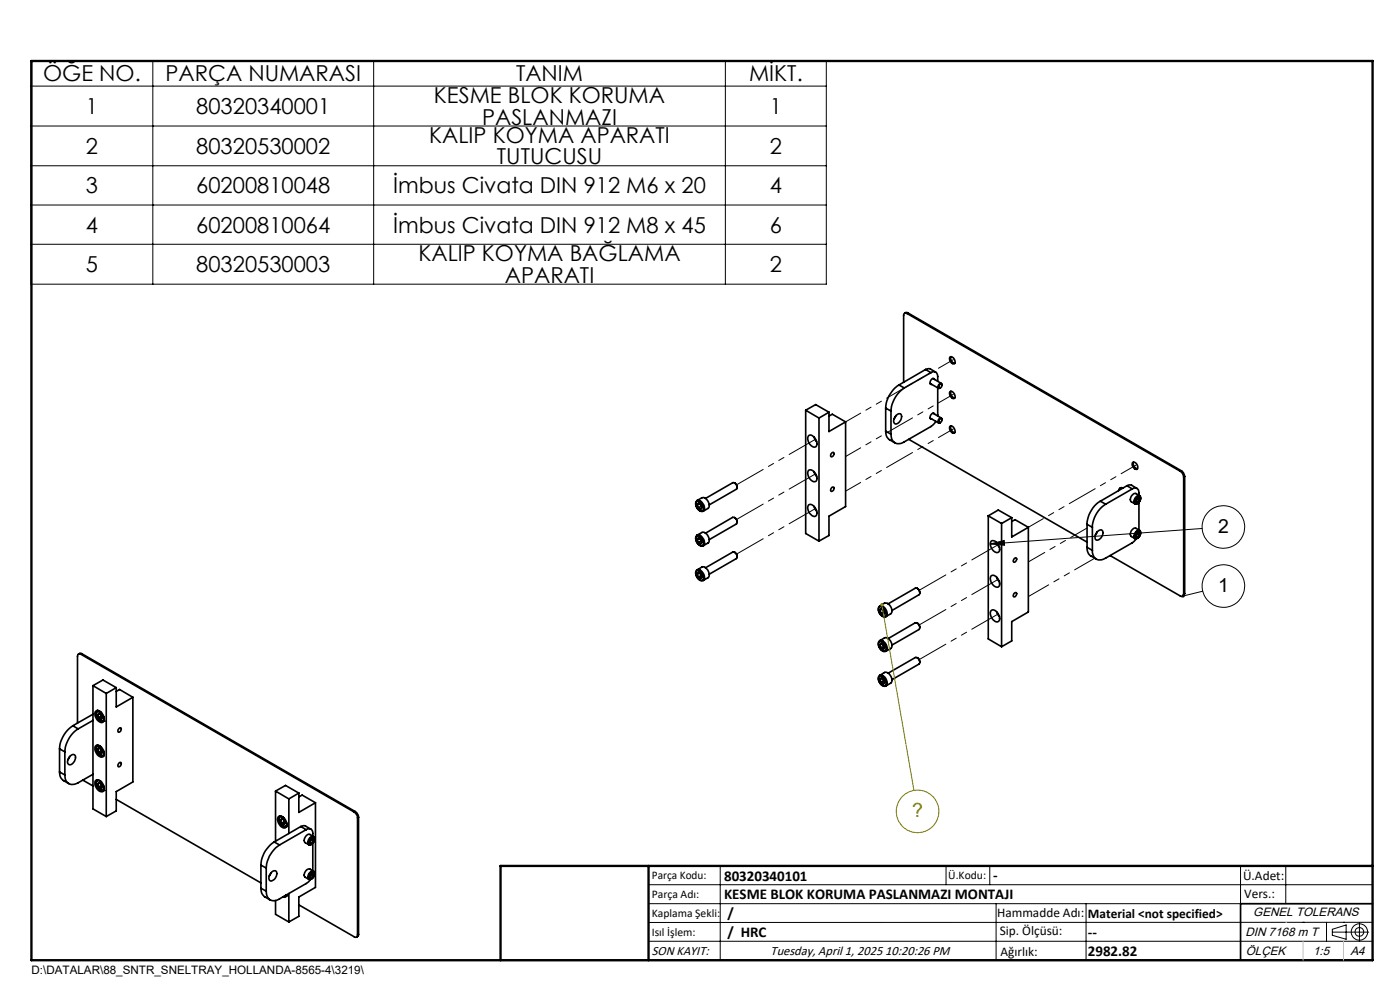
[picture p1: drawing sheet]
<svg xmlns="http://www.w3.org/2000/svg" width="297mm" height="210mm" viewBox="0 0 297 210" stroke-linecap="round" stroke-linejoin="round" font-family="sans-serif">
<g fill="none" stroke="#000" stroke-width=".35">
<path d="M192.4 66.5a.44 .44 0 0 0-.5 0 .44 .44 0 0 0-.2 .4v14.2M192.4 66.5l58 33.5M192.6 66.4l-.4-.1-.3 .2M192.6 66.4l-.2 .1M192.6 66.4l58 33.5M196.4 78.4l.8-.2 1.3 .7M196.4 78.4l1.1 .6M196.4 78.4l-5.7 3.3M197.5 79a.88 .88 0 0 1 1-.1 .88 .88 0 0 1 .4 1v1M197.5 79l-5.7 3.3M201.5 75.8a.92 .92 0 0 1 1 .3 .92 .92 0 0 1 0 1 1.01 1.01 0 0 1-1-1.3zM201.7 75.7a1.09 1.09 0 0 0 .8 1.4"/>
<path d="M170.9 87l2.8 1.7M170.9 87v26.2l2.8 1.6M170.9 87l2.1-1.2 2.9 1.6M171.6 92.4a1.19 1.19 0 0 1 1.5 .9 .94 .94 0 0 1-.3 1.6 1.78 1.78 0 0 1-1.2-2.5zM171.6 99.8a1.54 1.54 0 0 1 1.7 1.7 .65 .65 0 0 1-.4 .7 .65 .65 0 0 1-.8-.3 1.78 1.78 0 0 1-.5-2.1zM172.7 92.7l.5 1M173.7 88.7v26.1M175.9 87.4l-2.2 1.3M175.9 87.4v4.1l3.5-2M175.9 88.3l.7-.4 2.8 1.6M176.5 96.1l.2-.2a.52 .52 0 0 1 .1 .7 .52 .52 0 0 1-.6 .2v-.4zM179.4 89.5v17.9l-3.5 2.1v4.1l-2.2 1.2"/>
<path d="M187.9 91.5l.2 1.2a2.94 2.94 0 0 0 1.7 1.2M187.9 86.6l1.1 .6M187.9 91.5l1.1 .6M187.9 86.6v4.9M189 87.2v4.9M190.1 88.2a.63 .63 0 0 1 .8-.4 .63 .63 0 0 1 .3 .8 1.42 1.42 0 0 1-1.3 1.3 1.17 1.17 0 0 1 .2-1.7zM190.1 88.2l-.4 .7M190.7 81.7a6.4 6.4 0 0 0-2.8 4.9M190.7 81.7l1.1 .6M191.8 82.3a6.4 6.4 0 0 0-2.8 4.9M192.8 93.2l37.8 21.8M197.3 81.3l1.8 1.1"/>
<path d="M197.3 88.7l1.8 1M197.9 80.3l1.8 1M197.9 87.7l1.8 1M198.3 80.5l-.1-.1a.76 .76 0 0 0-.7 .3 .76 .76 0 0 0-.1 .8l.3 .1M198.3 87.8a.67 .67 0 0 0-.8 .1 .67 .67 0 0 0-.2 .7l.1 .3h.3M198.5 89.4l-1 1.1-5.7 3.2a1.72 1.72 0 0 1-2 .2 1.72 1.72 0 0 1-.8-1.8M198.9 82.3v5.9M199.4 81.6l.2-.2a.44 .44 0 0 1 .2 .6 .44 .44 0 0 1-.6 .2zM199.4 89l.2-.2a.46 .46 0 0 1 .1 .6 .46 .46 0 0 1-.5 .2zM199.8 81.7v-.3a.58 .58 0 0 0-.7 .3 .58 .58 0 0 0 .1 .7l.3-.1M199.8 89v-.2a.58 .58 0 0 0-.7 .2 .58 .58 0 0 0 .1 .7l.3-.1M201.5 83.1a.8 .8 0 0 1 1.1 .9v.3a.7 .7 0 0 1-.8 .1 .7 .7 0 0 1-.3-.7z"/>
<path d="M201.6 90.4a1.04 1.04 0 0 1 .9 1.4 .93 .93 0 0 1-.9-.4 .93 .93 0 0 1 0-1zM201.7 83a1.09 1.09 0 0 0 .8 1.4M201.7 90.3a1.1 1.1 0 0 0 .8 1.5M240.2 98.1a.89 .89 0 0 1 1 .4 .89 .89 0 0 1-.1 1.1 1.18 1.18 0 0 1-.9-1.5zM240.5 98a1.14 1.14 0 0 0 .8 1.4M250.4 100a1.6 1.6 0 0 1 .7 1.2M250.6 99.9l.5 .5 .2 .7M250.6 99.9l-.2 .1M147.7 113.8a1.06 1.06 0 0 1 1.5 1.1 .6 .6 0 0 1-.2 .8 .6 .6 0 0 1-.9-.3l-.5-1zM147.7 106.5a1.18 1.18 0 0 1 1.5 1.3 .57 .57 0 0 1-.4 .6 .57 .57 0 0 1-.7-.4l-.5-.9zM147.9 113.5a1.48 1.48 0 0 0 1.2 2.3h.1M147.9 106.2a1.45 1.45 0 0 0-.1 1.5 1.45 1.45 0 0 0 1.4 .7"/>
<path d="M147.9 113.5l1-.5a1.48 1.48 0 0 1 1.3 2.2l-1 .6M147.9 106.2l1-.6a1.52 1.52 0 0 1 1.3 2.2l-1 .6M147.9 113.5a1.56 1.56 0 0 1 1.4 2.1l-.1 .2M147.9 106.2a1.56 1.56 0 0 1 1.4 2.1l-.1 .1M147.9 114.4l.3 .7M147.9 114.4l.3-.3 .5 .3 .2 .6-.2 .3-.5-.2M147.9 107.1l.3 .6M147.9 107.1l.3-.4 .5 .3 .2 .7-.2 .3-.5-.3M148.4 114.2l-.5 .2M148.4 106.8l-.5 .3M148.6 114.3l.2 .5zM148.7 107.4l-.1-.4 .2 .4"/>
<path d="M148.7 114.8l-.5 .3M148.7 107.4l-.5 .3M148.7 107.4h.1M149.7 113.1l5.7-3.4a.93 .93 0 0 1 .8 1.5l-5.7 3.3M155.8 117.1h-.4l-5.7 3.3M155.8 117.1a.92 .92 0 0 1 .4 1.4l-5.7 3.3M155.8 117.1l.4 .4 .2 .6M155.8 109.8l.5 .5 .1 .5M155.8 102.4h-.4l-5.7 3.3M155.8 102.4a.93 .93 0 0 1 .4 1.4l-5.7 3.3M155.8 102.4l.5 .6 .1 .4M171.6 107.1a1.54 1.54 0 0 1 1.7 1.7 .65 .65 0 0 1-.4 .7 .65 .65 0 0 1-.8-.3 1.75 1.75 0 0 1-.5-2.1z"/>
<path d="M172.7 100l.5 1.1M172.7 107.4l.5 1M176.5 103.4l.1-.1a.42 .42 0 0 1 .4 .4 .42 .42 0 0 1-.4 .5h-.2l-.2-.1zM209.7 109.4l2.8 1.6M209.7 109.4v26.1l2.8 1.7M209.7 109.4l2.1-1.2 2.8 1.6M210.3 114.8a1.51 1.51 0 0 1 1.8 1.7 .65 .65 0 0 1-.5 .7 .65 .65 0 0 1-.7-.3 1.78 1.78 0 0 1-.6-2.1zM211.4 115.1l.6 1M212.5 111v26.2M214.6 109.8l-2.1 1.2M214.6 109.8v4.1l3.6-2M214.6 110.6l.7-.4 2.9 1.7"/>
<path d="M215.2 118.5l.3-.2a.52 .52 0 0 1 .1 .6 .52 .52 0 0 1-.6 .3l-.1-.3zM218.2 111.9v17.9l-3.6 2.1v4.1l-2.1 1.2M230.6 116.1l.3 1.2a2.94 2.94 0 0 0 1.7 1.3M230.6 111.2l1.1 .7M230.6 116.1l1.1 .7M230.6 111.2v4.9M231.7 111.9v4.9M232.8 112.8l.2-.2a.59 .59 0 0 1 .8-.1 .59 .59 0 0 1 .2 .8 1.31 1.31 0 0 1-1.6 1.2l-.1-.9zM232.8 112.8l-.4 .7M233.4 106.3a6.1 6.1 0 0 0-2.8 4.9M233.4 106.3l1.2 .7M234.6 107a6.1 6.1 0 0 0-2.9 4.9"/>
<path d="M235.5 117.9l14.9 8.5a.44 .44 0 0 0 .5 .1 .44 .44 0 0 0 .2-.5M237.7 103.5l-.4 .6M238.2 103.6l-.3-.2-.2 .1-.4 .5M239.1 103l.8-.1 1.3 .7M239.1 103l1.1 .7M239.1 103l-5.7 3.3M240.2 103.7a.86 .86 0 0 1 1-.1 .86 .86 0 0 1 .4 .9v.6M240.2 103.7l-5.6 3.3M241 113.7l.3 .2M241 106.3l.3 .2M241.1 114.3l-.9 .8-5.6 3.3a1.71 1.71 0 0 1-2 .2 1.71 1.71 0 0 1-.9-1.8M241.1 112.9a.51 .51 0 0 1 .8-.2 .51 .51 0 0 1 0 .8l-.3 .4a.51 .51 0 0 1-.7 .2 .51 .51 0 0 1-.1-.8z"/>
<path d="M241.1 113.4l-.1 .1M241.1 105.5a.5 .5 0 0 1 .8-.1 .5 .5 0 0 1 0 .7 .65 .65 0 0 1-.4 .7 .65 .65 0 0 1-.8-.2l.1-.6zM241.1 106.1l-.1 .1M241.1 113.4l-.1 .2M241.3 113.2v-.2l-.2 .4M241.3 105.9v-.2l-.2 .4M241.3 113.2l.4 .2M241.3 113.2l-.2 .2M241.3 105.9l.4 .2M241.3 105.9l-.2 .2M241.6 106.6v5.8M241.7 113.4l-.4 .5"/>
<path d="M241.7 106.1v-.5h-.4l-.3 .4v.5h.3M241.7 113.4v-.4h-.4l-.3 .4v.5h.3M241.7 106.1l-.4 .4M241.8 112.5a1.11 1.11 0 0 1 0 1.2 1.11 1.11 0 0 1-1.1 .5M241.8 105.2a1.09 1.09 0 0 1 0 1.1 1.09 1.09 0 0 1-1.1 .5M241.8 112.5l-.8-.4a1.13 1.13 0 0 0-1 1.7l.7 .4M241.8 105.2l-.8-.5a1.15 1.15 0 0 0-1 1.7l.7 .5M241.8 112.5a1.18 1.18 0 0 0-1.1 1.7M241.8 105.2a1.16 1.16 0 0 0-1.1 1.7M251.1 101.2v24.8M251.3 101.1l-.2 .1M251.3 101.1v24.8"/>
<path d="M17.1 138.8a.44 .44 0 0 0-.5-.1 .44 .44 0 0 0-.2 .5v14.2M17.1 138.8l58 33.5M17.4 138.7l-.4-.1-.3 .1M17.4 138.7l-.3 .1M17.4 138.7l58 33.4M147.7 121.2a1.22 1.22 0 0 1 1.5 1.5v.2a.86 .86 0 0 1-1.4-.6l-.2-.5zM147.8 121l1.1-.7a1.5 1.5 0 0 1 1.3 2.2l-1 .6a1.41 1.41 0 0 1-1.6-1.6zM147.9 120.9a1.52 1.52 0 0 1 1.4 2.1l-.1 .1M147.9 121.8l.3 .6M147.9 121.8l.3-.4 .5 .3 .2 .6-.2 .4-.5-.3M148.4 121.5l-.5 .3M148.7 122.1l-.1-.4 .2 .4"/>
<path d="M148.7 122.1l-.5 .3M148.7 122.1l.1 .1M186.5 136.2a.96 .96 0 0 1 1.4 .8 .65 .65 0 0 1 0 1 .65 .65 0 0 1-1-.2l-.5-1zM186.6 128.8a1.35 1.35 0 0 1 1.2 1.9 1.27 1.27 0 0 1-1.2-1.9zM186.7 135.9a1.42 1.42 0 0 0-.1 1.5 1.42 1.42 0 0 0 1.3 .7M186.7 128.5a1.42 1.42 0 0 0-.1 1.6 1.42 1.42 0 0 0 1.3 .7M186.7 135.9l.9-.6a1.47 1.47 0 0 1 1.3 2.3l-1 .5M186.7 128.5l.9-.6a1.49 1.49 0 0 1 1.3 2.3l-1 .6M186.7 135.9a1.49 1.49 0 0 1 1.2 2.2M186.7 128.5a1.49 1.49 0 0 1 1.2 2.3M186.7 136.8l.2 .6M186.7 136.8l.2-.4 .5 .3 .3 .7-.3 .3-.5-.3"/>
<path d="M186.7 129.5l.2 .6M186.7 129.5l.2-.4 .5 .3 .3 .6-.3 .4-.5-.3M187.1 136.6l-.4 .2M187.1 129.2l-.4 .3M187.3 136.7l.1 .1zM187.3 129.4l.1 .1M187.3 129.3l.1 .2M187.4 136.8l.2 .3M187.4 129.5l.2 .2M187.4 136.8l.1 .3M187.4 129.5l.1 .3M187.5 137.1l-.6 .3"/>
<path d="M187.5 137.1l.1 .1M187.5 129.8l-.6 .3M187.5 129.8h.1M194.6 139.5h-.4l-5.8 3.3M194.6 139.5a1 1 0 0 1 .4 1.4l-5.8 3.3M194.6 139.5l.3 .3 .3 .7M194.6 132.2l-.4-.1-5.8 3.4M194.6 132.2a1 1 0 0 1 .4 1.3l-5.8 3.3M194.6 132.2l.3 .3 .3 .6M194.6 124.8h-.4l-5.8 3.3M194.6 124.8a1.01 1.01 0 0 1 .4 1.3l-5.8 3.4M194.6 124.8l.5 .5 .1 .5"/>
<path d="M210.3 122.1a1.49 1.49 0 0 1 1.8 1.5 .69 .69 0 0 1-.3 .9 .69 .69 0 0 1-.9-.2 1.75 1.75 0 0 1-.6-2.2zM210.3 129.5a1.31 1.31 0 0 1 1.7 1.2l.1 .2a.69 .69 0 0 1-.3 .9 .69 .69 0 0 1-.9-.2 1.72 1.72 0 0 1-.6-2.1zM211.4 122.4l.6 1M211.4 129.8l.6 1M215.2 125.8l.3-.1a.52 .52 0 0 1 .1 .6 .52 .52 0 0 1-.6 .3l-.1-.3zM251.3 125.9l-.1 .4-.3 .2M251.3 125.9l-.2 .1M12.6 158.8l1.2 .7M12.6 158.8v5M13.8 159.5v4.9M15.5 153.9a6.4 6.4 0 0 0-2.9 4.9M15.5 153.9l1.1 .7"/>
<path d="M16.6 154.6a6.2 6.2 0 0 0-2.8 4.9M19.7 152.8l-3.1 1.8M19.7 151.5l-4.2 2.4M19.7 145.4l2.8 1.7M19.7 145.4v26.2l2.8 1.6M19.7 145.4l2.1-1.2 2.9 1.7M20.2 151a.91 .91 0 0 1 1.5 .4 1.09 1.09 0 0 1-.1 1.9 1.89 1.89 0 0 1-1.4-2.3zM20.2 158.3a.95 .95 0 0 1 1.5 .5 1.16 1.16 0 0 1 0 1.8 1.78 1.78 0 0 1-1.5-2.3zM20.7 158.1a1.4 1.4 0 0 0 0 1.5 1.4 1.4 0 0 0 1.3 .7M20.7 150.7a1.42 1.42 0 0 0-.1 1.5 1.42 1.42 0 0 0 1.4 .8M20.8 159l.2 .6M20.8 159l.2-.4 .5 .3 .3 .7-.3 .3-.5-.3"/>
<path d="M20.8 151.6l.2 .7M20.8 151.6l.2-.3 .5 .2 .3 .7-.3 .3-.5-.2M21.2 158.7l-.4 .3M21.2 151.4l-.4 .2M21.4 158.8v.2zM21.4 151.5v.1zM21.4 159l.3 .3M21.4 151.6l.2 .3M21.4 159l.2 .3M21.5 158.5a.61 .61 0 0 0-.9-.2 .61 .61 0 0 0-.1 .9 1.1 1.1 0 0 0 1.4 1l.1-.3v-.5M21.5 151.2a.6 .6 0 0 0-.9-.2 .6 .6 0 0 0-.1 .9 1.09 1.09 0 0 0 1.4 1l.1-.4v-.5M21.6 159.3l-.6 .3"/>
<path d="M21.6 159.3h.1M21.6 151.9l-.6 .4M22 153h.1M22.5 147.1v26.1M24.7 145.9l-2.2 1.2M24.7 145.9v4.1l3.5-2.1M24.7 146.7l.7-.4 2.8 1.6M25.3 154.5l.1-.1a.43 .43 0 0 1 .4 .4 .43 .43 0 0 1-.4 .4l-.2 .1-.2-.2zM28.2 147.9v18l-3.5 2v4.1l-2.2 1.2M186.6 143.4a1.35 1.35 0 0 1 1.2 2 1.17 1.17 0 0 1-1.4-1.3v-.4zM186.7 143.3a1.48 1.48 0 0 0 1 2.3l.2-.1M186.7 143.3l.9-.6a1.49 1.49 0 0 1 1.3 2.2l-1 .6a1.48 1.48 0 0 0-1.2-2.2z"/>
<path d="M186.7 144.1l.2 .7M186.7 144.1l.2-.3 .5 .3 .3 .6-.3 .4-.5-.3M187.1 143.9l-.4 .2M187.3 144l.1 .1zM187.4 144.1l.2 .4M187.4 144.1l.1 .4M187.5 144.5l-.6 .3M187.5 144.5h.1M12.6 163.8l.1 .4a1.73 1.73 0 0 0 .8 1.4l1.1 .6M12.6 163.8l1.2 .6M14.8 160.4a.68 .68 0 0 1 1-.3 .68 .68 0 0 1 .1 1.1 1.04 1.04 0 0 1-1.4 .9l-.2-.6zM14.8 160.5l-.4 .6"/>
<path d="M17.6 165.5l2.1 1.2M19.7 164.2l-3.1 1.8a1.74 1.74 0 0 1-2 .2 1.74 1.74 0 0 1-.8-1.8M20.4 165.5a1.54 1.54 0 0 1 1.7 1.7 .66 .66 0 0 1-.4 .8 .66 .66 0 0 1-.8-.3 1.69 1.69 0 0 1-.5-2.2zM20.7 165.4a1.42 1.42 0 0 0-.1 1.5 1.42 1.42 0 0 0 1.4 .8M20.8 166.3l.2 .7M20.8 166.3l.2-.3 .5 .3 .3 .6-.3 .3-.5-.2M21.2 166.1l-.4 .2M21.4 166.2v.1M21.4 166.3l.3 .3M21.4 166.3l.2 .3M21.5 165.9a.61 .61 0 0 0-.9-.2 .61 .61 0 0 0-.1 .9 1.16 1.16 0 0 0 1.4 1l.1-.4v-.5M21.6 166.6l-.6 .4"/>
<path d="M21.6 166.6l.1 .1M22 167.7h.1M24.7 169.6l30.7 17.7M25.3 161.8l.1-.1a.46 .46 0 0 1 .4 .6 .46 .46 0 0 1-.5 .4l-.3-.2zM58.2 178.6a6.1 6.1 0 0 0-2.8 4.9M58.2 178.6l1.1 .6M58.5 167.8l2.8 1.7M58.5 167.8v10.6M58.5 167.8l2.1-1.2 2.8 1.6M59.1 173.2a1.27 1.27 0 0 1 1.6 1.2 .73 .73 0 0 1 .1 .9 .73 .73 0 0 1-.9 .2 1.79 1.79 0 0 1-.8-2.3zM59.3 179.2a6.4 6.4 0 0 0-2.8 4.9M59.5 173.1a1.46 1.46 0 0 0-.1 1.5 1.46 1.46 0 0 0 1.3 .8v-.1"/>
<path d="M59.5 174l.3 .6M59.5 174l.3-.4 .5 .3 .2 .6-.2 .4-.5-.3M59.9 173.7l-.4 .3M60.1 173.9l.1 .1M60.2 173.9v.1M60.2 174l.2 .3M60.2 174l.1 .3M60.3 173.6a.57 .57 0 0 0-.7-.3 .57 .57 0 0 0-.4 .7 1.39 1.39 0 0 0 1.3 1.3l.3-.4v-.5M60.3 174.3l-.5 .3M60.3 174.3h.1M60.8 175.3h.1M61.3 169.5v7.3"/>
<path d="M63.4 169l.7-.3 2.8 1.6M63.4 168.2l-2.1 1.3M63.4 168.2v4.1l3.5-2M63.8 175.3l.8-.2 1.4 .8M63.8 175.3l1.1 .7M63.8 175.3l-5.6 3.3M64.9 176a.85 .85 0 0 1 1.1-.1 .85 .85 0 0 1 .4 .9v.6M64.9 176l-5.6 3.2M65.5 179.2h.1M65.7 178.6l.4 .2M65.8 178.4l-.1 .1M66 177.7a.48 .48 0 0 1 .7 0 .48 .48 0 0 1-.1 .7l-.2 .4a.5 .5 0 0 1-.8 .3 .5 .5 0 0 1 0-.8z"/>
<path d="M66 178.1v-.1l-.2 .4M66 178.1l.5 .3M66 178.1l-.2 .3M66.4 178.8v5.9M66.5 178.4v-.5h-.4l-.4 .4v.5h.4M66.5 178.4l-.4 .4M66.5 177.4a1.12 1.12 0 0 1-1 1.8M66.5 177.4l-.7-.4a1.16 1.16 0 0 0-1.1 1.7l.8 .5M66.5 177.4a1.15 1.15 0 0 0-1 1.8M66.9 170.3v17.9l-3.5 2.1v4.1l-2.1 1.2M75.1 172.3a1.6 1.6 0 0 1 .7 1.2M75.4 172.1a1.6 1.6 0 0 1 .7 1.3"/>
<path d="M75.4 172.1l-.3 .2M75.8 173.5v24.8M76.1 173.4l-.3 .1M76.1 173.4v24.8M55.4 188.4l.2 1.2a2.94 2.94 0 0 0 1.7 1.3M55.4 183.5l1.1 .6M55.4 188.4l1.1 .6M55.4 183.5v4.9M56.5 184.1v4.9M57.5 185.1a.63 .63 0 0 1 .9-.4 .63 .63 0 0 1 .3 .9 1.42 1.42 0 0 1-1.3 1.3 1.17 1.17 0 0 1 .1-1.8zM57.5 185.1l-.4 .7M58.5 191v2.9l2.8 1.7"/>
<path d="M60.6 189.9l-.1 .1M60.7 190l-.4 .1M60.8 190h.1M60.9 189.8l-.2 .3a.51 .51 0 0 1-.7 .2M61.3 189.5v6.1M63.4 191.9l11.7 6.8a.42 .42 0 0 0 .5 .1 .42 .42 0 0 0 .2-.5M64.9 184.7l.8-.4 .8 .5a1.15 1.15 0 0 0-1 1.7l-.9-.7v-.7zM65.5 186.5h.1M65.7 186l.4 .2M65.8 185.7h.1M65.8 186.6l-.6 .6-5.9 3.5a1.72 1.72 0 0 1-2 .2 1.72 1.72 0 0 1-.8-1.9M65.8 185.2a.51 .51 0 0 1 .8-.2 .51 .51 0 0 1 0 .8 .63 .63 0 0 1-.4 .6 .63 .63 0 0 1-.7-.1v-.5z"/>
<path d="M66 185.3l-.2 .4M66 185.5l.5 .2M66 185.3v.2M66 185.5l-.2 .2M66.5 185.7l-.4 .5M66.5 185.7v-.4l-.4-.1-.4 .5v.5h.4M66.5 184.8a1.09 1.09 0 0 1 0 1.2 1.09 1.09 0 0 1-1 .5M76.1 198.2l-.1 .4-.4 .2M76.1 198.2l-.3 .1M291.2 191.7h-28v12M106.2 203.7h185"/>
</g>
<path d="M201.7 75.9v-.3M202.6 77.1a1.11 1.11 0 0 1-.9-1.2M201.7 90.6v-.3M201.7 83.3v-.3M202.6 91.8a1.11 1.11 0 0 1-.9-1.2M202.6 84.4a1.11 1.11 0 0 1-.9-1.1M240.4 98.3l.1-.3M241.3 99.4a1.11 1.11 0 0 1-.9-1.1" fill="none" stroke="#000" stroke-width=".21" stroke-dasharray="6.3 1.3 1.3 1.3 1.3 1.3"/>
<path d="M156.3 117.5l16.7-9.7M156.3 110.2l16.7-9.7M156.3 102.8l16.7-9.7M195 139.9l16.8-9.7M195 132.6l16.8-9.7M195 125.2l16.8-9.7" fill="none" stroke="#000" stroke-width=".21" stroke-dasharray="6.3 1.3 1.3 1.3 1.3 1.3" stroke-dashoffset="-.2"/>
<path d="M179.4 96.8l22.9-13.2M179.4 89.5l22.9-13.2M179.4 104.2l22.9-13.2M218.2 111.8l22.8-13.1" fill="none" stroke="#000" stroke-width=".21" stroke-dasharray="6.3 1.3 1.3 1.3 1.3 1.3" stroke-dashoffset="2.7"/>
<path d="M218.2 126.5l14.1-8.1" fill="none" stroke="#000" stroke-width=".21" stroke-dasharray="6.3 1.3 1.3 1.3 1.3 1.3" stroke-dashoffset="1.4"/>
<path d="M218.2 119.2l12.4-7.2" fill="none" stroke="#000" stroke-width=".21" stroke-dasharray="6.3 1.3 1.3 1.3 1.3 1.3" stroke-dashoffset="2.3"/>
<g fill="none" stroke="#000" stroke-width=".21">
<path d="M6.6 12.9h168.7v47.4h-168.7zM6.6 18.3h168.7M32.4 12.9v47.4M79.3 12.9v47.4M153.9 12.9v47.4M6.6 26.7h168.7M6.6 35.2h168.7M6.6 43.5h168.7M6.6 51.8h168.7M210.1 115.4l2.9-.8 .1 1.1zM255 112.1l-44.9 3.3M255.2 125.4l-4.2 1"/>
<path d="M137.6 187.7h153.6M137.6 191.7h153.6M137.6 199.7h153.6M152.8 183.7v20M200.7 183.7v4M210 183.7v4M211.3 191.7v12M230.4 191.7v12M263.2 183.7v20M272.8 183.7v8M276.4 195.6h.1M281.4 195.6v4.1"/>
<path d="M282.6 197.7h7.8M282.6 197.1l3-.9v3l-3-.8zM285 195.6h.1M288.4 195.8v3.8M291.2 195.6l-153.6 .1"/>
<circle cx="259.5" cy="111.8" r="4.5"/>
<circle cx="259.5" cy="124.3" r="4.5"/>
<circle cx="288.4" cy="197.7" r="1.74"/>
<circle cx="288.4" cy="197.7" r=".93"/>
</g>
<g fill="none" stroke="#808000" stroke-width=".21">
<path d="M187.1 128.3l6.8 39.4"/>
<circle cx="194.7" cy="172.1" r="4.5"/>
</g>
<path d="M6.7 12.9h284.5v190.8h-284.5zM137.6 183.7v20M291.2 183.7h-185v20" fill="none" stroke="#000" stroke-width=".5"/>
<path d="M272.8 195.6h.1M276.4 199.7v4M285 199.7v4" fill="none" stroke="#c0c0c0" stroke-width=".21"/>
<path d="M210.1 115.4l2.9-.8 .1 1.1zM250.8 126.2l-.1 .3 .3-.1-.3 .1a.34 .34 0 0 0 .5 .2 .34 .34 0 0 0 .1-.5 .34 .34 0 0 0-.5 0z" fill="#000"/>
<path d="M186.8 128.1l.2-.2 .1 .4-.1-.4a.34 .34 0 0 1 .4 .4 .34 .34 0 0 1-.4 .3 .34 .34 0 0 1-.2-.5z" fill="#808000"/>
<g font-size="4.7">
<text x="9.1" y="17.3">ÖĞE NO.</text>
<text x="35.1" y="17.3">PARÇA NUMARASI</text>
<text x="109.5" y="17.3">TANIM</text>
<text x="158.9" y="17.3">MİKT.</text>
<text x="92.1" y="21.9">KESME BLOK KORUMA</text>
<text x="18.2" y="24.2">1</text>
<text x="41.6" y="24.2">80320340001</text>
<text x="102.3" y="26.4">PASLANMAZI</text>
<text x="163.3" y="24.2">1</text>
<text x="18.2" y="32.6">2</text>
<text x="41.6" y="32.6">80320530002</text>
<text x="91.1" y="30.4">KALIP KOYMA APARATI</text>
<text x="105.4" y="34.9">TUTUCUSU</text>
<text x="163.3" y="32.6">2</text>
<text x="18.2" y="41">3</text>
<text x="41.6" y="41">60200810048</text>
<text x="83.4" y="41">İmbus Civata DIN 912 M6 x 20</text>
<text x="163.3" y="41">4</text>
<text x="18.2" y="49.3">4</text>
<text x="41.6" y="49.3">60200810064</text>
<text x="83.4" y="49.3">İmbus Civata DIN 912 M8 x 45</text>
<text x="163.3" y="49.3">6</text>
<text x="18.2" y="57.7">5</text>
<text x="41.6" y="57.7">80320530003</text>
<text x="88.8" y="55.5">KALIP KOYMA BAĞLAMA</text>
<text x="107.1" y="60">APARATI</text>
<text x="163.3" y="57.7">2</text>
</g>
<g font-size="4.1">
<text x="258.4" y="113">2</text>
<text x="258.4" y="125.6">1</text>
</g>
<text font-size="4.1" fill="#808000" x="193.5" y="173.4">?</text>
<g font-size="3.2">
<text x="153.6" y="190.8">KESME BLOK KORUMA PASLANMAZI MONTAJI</text>
<text x="153.6" y="186.8">80320340101</text>
<text x="210.7" y="186.6">-</text>
<text x="154.3" y="194.8">/</text>
<text x="154.3" y="198.8">/ HRC</text>
<text x="230.8" y="198.7">--</text>
<text x="230.8" y="202.8">2982.82</text>
</g>
<g font-size="2.8">
<text x="263.7" y="186.7">Ü.Adet:</text>
<text x="263.9" y="190.5">Vers.:</text>
<text x="211.5" y="194.5">Hammadde Adı:</text>
<text x="230.8" y="194.7">Material &lt;not specified&gt;</text>
<text x="138.3" y="202.6">SON KAYIT:</text>
<text x="163.5" y="202.6">Tuesday, April 1, 2025 10:20:26 PM</text>
<text x="212.1" y="198.4">Sip. Ölçüsü:</text>
<text x="212.2" y="202.7">Ağırlık:</text>
</g>
<g font-size="2.6">
<text x="265.9" y="194.4">GENEL TOLERANS</text>
<text x="264.2" y="198.5">DIN 7168 m T</text>
<text x="264.3" y="202.6">ÖLÇEK</text>
<text x="278.5" y="202.6">1:5</text>
<text x="286.5" y="202.6">A4</text>
</g>
<g font-size="2.5">
<text x="138.3" y="186.4">Parça Kodu:</text>
<text x="138.3" y="190.5">Parça Adı:</text>
<text x="201.2" y="186.5">Ü.Kodu:</text>
<text x="138.3" y="194.5">Kaplama Şekli:</text>
<text x="138.3" y="198.6">Isıl İşlem:</text>
<text x="6.7" y="206.7">D:\DATALAR\88_SNTR_SNELTRAY_HOLLANDA-8565-4\3219\</text>
</g>
</svg>
